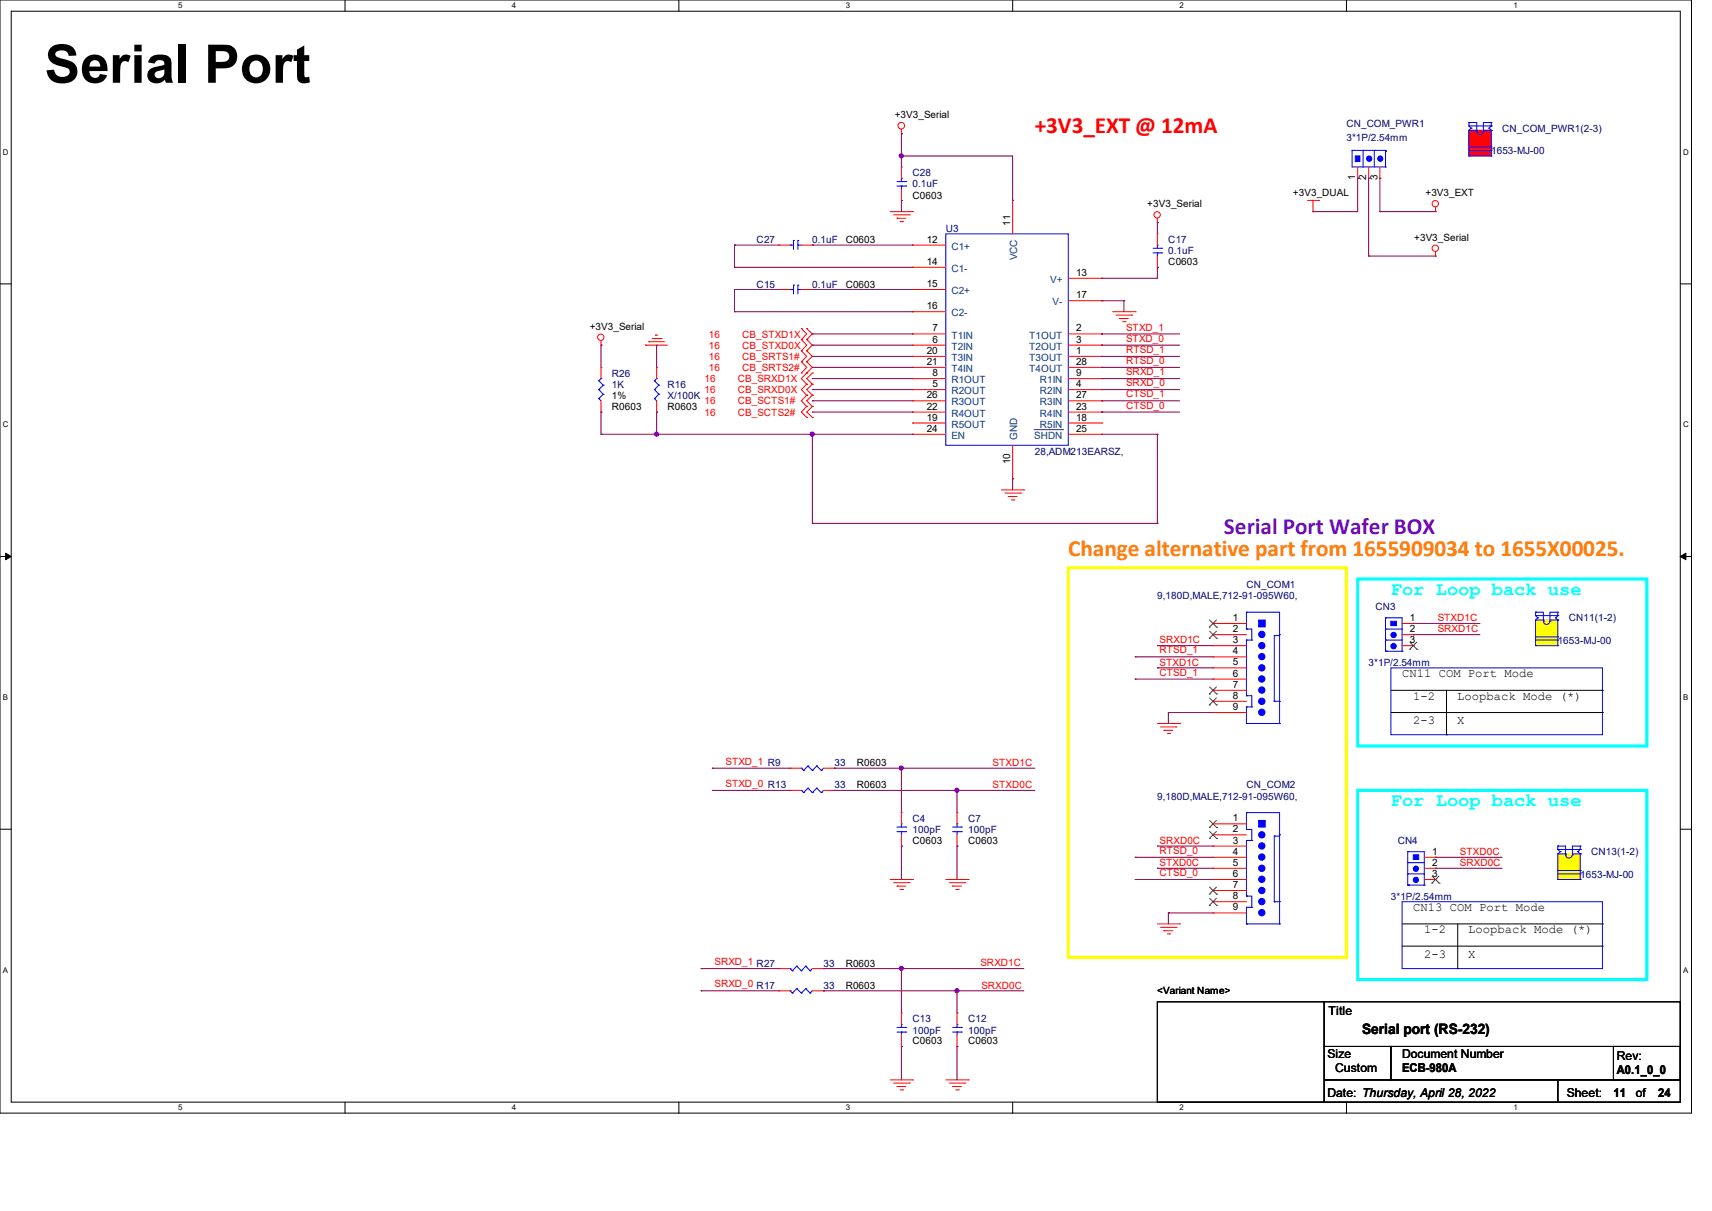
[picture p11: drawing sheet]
<svg xmlns="http://www.w3.org/2000/svg" width="297mm" height="210mm" viewBox="0 0 297 210" stroke-linecap="round" stroke-linejoin="round" font-family="sans-serif">
<path d="M0 0h293.5v193h-293.5zM1.9 1.9h289.6v189.2h-289.6z" fill="none" stroke="#000" stroke-width=".17"/>
<g fill="#fff">
<path d="M30.9 .2h.8v1.5h-.8z"/>
<path d="M30.9 191.3h.8v1.6h-.8z"/>
</g>
<path d="M59.9 0v1.9M59.9 191.1v2" fill="none" stroke="#000" stroke-width=".17"/>
<g fill="#fff">
<path d="M88.8 .2h.8v1.5h-.8z"/>
<path d="M88.8 191.3h.8v1.6h-.8z"/>
</g>
<path d="M117.8 0v1.9M117.8 191.1v2" fill="none" stroke="#000" stroke-width=".17"/>
<g fill="#fff">
<path d="M146.7 .2h.8v1.5h-.8z"/>
<path d="M146.7 191.3h.8v1.6h-.8z"/>
</g>
<path d="M175.7 0v1.9M175.7 191.1v2" fill="none" stroke="#000" stroke-width=".17"/>
<g fill="#fff">
<path d="M204.6 .2h.8v1.5h-.8z"/>
<path d="M204.6 191.3h.8v1.6h-.8z"/>
</g>
<path d="M233.6 0v1.9M233.6 191.1v2" fill="none" stroke="#000" stroke-width=".17"/>
<g fill="#fff">
<path d="M262.6 .2h.7v1.5h-.7z"/>
<path d="M262.6 191.3h.7v1.6h-.7z"/>
<path d="M.5 25.6h1v1.5h-1z"/>
<path d="M292 25.6h1v1.5h-1z"/>
<path d="M.5 72.9h1v1.5h-1z"/>
<path d="M292 72.9h1v1.5h-1z"/>
</g>
<path d="M0 49.2h1.9M291.5 49.2h2" fill="none" stroke="#000" stroke-width=".17"/>
<g fill="#fff">
<path d="M.5 120.1h.9v1.6h-.9z"/>
<path d="M292 120.1h.9v1.6h-.9z"/>
</g>
<path d="M0 96.5h1.9M291.5 96.5h2" fill="none" stroke="#000" stroke-width=".17"/>
<path d="M1 95.9l.9 .6-.9 .6zM291.5 96.5l1-.6v1.2z" fill="#000" stroke="#000" stroke-width=".17"/>
<g fill="#fff">
<path d="M.5 167.4h.9v1.6h-.9z"/>
<path d="M292 167.4h.9v1.6h-.9z"/>
</g>
<g fill="none" stroke="#000" stroke-width=".17">
<path d="M241.3 119.7h36.7M251 119.7v7.7M278 119.7h.1M241.3 123.6h36.7M251 127.4h.1M278 123.6h.1M0 143.8h1.9M291.5 143.8h2M200.8 173.7h28.9v17.4h-28.9zM229.7 173.7h61.8v7.8h-61.8zM243.2 160.2h34.8M243.2 164.1h34.8"/>
<path d="M252.9 168h.1M252.9 160.2v7.8M278 160.2h.1M278 164.1h.1M229.7 181.5h11.6v5.8h-11.6zM229.7 187.3h40.6v3.8h-40.6zM241.3 181.5h50.2v5.8h-50.2zM270.3 187.3h21.2v3.8h-21.2zM279.9 181.5h11.6v5.8h-11.6z"/>
</g>
<g fill="#ff0" stroke="#ff0" stroke-width=".17">
<path d="M266.4 107.5h3.9v4.5h-3.9z" fill-rule="evenodd"/>
<path d="M270.3 148.1h3.9v4.4h-3.9z" fill-rule="evenodd"/>
</g>
<path d="M254.8 22.6h3.9v4.5h-3.9z" fill-rule="evenodd" fill="#f00" stroke="#f00" stroke-width=".17"/>
<path d="M235.5 100.4h50.2v29h-50.2zM235.5 137.1h50.2v32.8h-50.2z" fill="none" stroke="#0ff" stroke-width=".55"/>
<path d="M185.3 98.5h48.3v67.5h-48.3z" fill="none" stroke="#ff0" stroke-width=".55"/>
<g fill="none" stroke="#00f" stroke-width=".17">
<path d="M155.6 31.5h1.5M155.6 32.3h1.5M156.4 30.9h.1M156.4 32.3h.1M156.4 30.9v.6M156.4 32.3v.6M157.1 31.5h.1M157.1 32.3h.1M234.6 26.1h.1M234.6 26.1v2.9h5.8M234.6 26.1h5.8M236.5 26.1h.1"/>
<path d="M236.5 26.1v2.9M238.4 26.1h.1M238.4 26.1v2.9M240.4 29h.1M240.4 26.1h.1M240.4 26.3h.1M240.4 26.1v2.9M254.8 27.1h.1M254.8 22.6h.1M254.8 21.8h.1M254.8 21.3h.1M254.8 26.1h3.9"/>
<path d="M254.8 25.5h3.9M254.8 21.8h3.9M254.8 22.6h1.4M254.8 21.3h1.4v1.5M254.8 27.1h3.9M254.8 21.3v.5M254.8 22.6v4.5M254.8 21.8l.4 .4M255.2 22.2h.1M255.2 22.2l-.4 .4M256.2 22.8a.55 .55 0 0 0 .6 .5 .55 .55 0 0 0 .5-.5M256.2 22.6h.1"/>
<path d="M256.2 22.8h.1M257.3 22.8h.1M257.3 22.6h1.4M258.3 22.2h.1M258.3 22.2l.4 .4M258.7 25.5h.1M258.7 26.1h.1M258.7 21.8h.1M258.7 22.6h.1M258.7 27.1h.1M258.7 21.3h.1M258.7 21.3h-1.4v1.5"/>
<path d="M258.7 21.3v.5M258.7 22.6v4.5M258.7 21.8l-.4 .4M137.1 42.5h.1M137.1 50.2h.1M137.1 42.5h.6M137.1 50.2h.6M137.7 41.7h.1M137.7 49.4h.1M137.7 41.7v1.6M137.7 49.4v1.6M138.4 41.7h.1"/>
<path d="M138.4 42.5h.1M138.4 49.4h.1M138.4 50.2h.1M138.4 42.5h.6M138.4 41.7v1.6M138.4 49.4v1.6M138.4 50.2h.6M164.1 40.6h21.2v36.6h-21.2zM200 43.1h1.5M200 43.9h1.5M200.8 42.5h.1M200.8 43.9h.1"/>
<path d="M200.8 42.5v.6M200.8 43.9v.5M201.5 43.1h.1M201.5 43.9h.1M103.9 66h.1M103.9 69.1h.1M103.9 67.6h.1M103.9 66l.7 .8M103.9 69.1l.4 .4M103.9 67.6l.7 .8M104.3 65.7h.1M104.3 65.7l-.4 .3"/>
<path d="M104.6 68.4h.1M104.6 66.8h.1M104.6 68.4l-.7 .7M104.6 66.8l-.7 .8M113.5 66h.1M113.5 69.1h.1M113.5 67.6h.1M113.5 66l.8 .8M113.5 69.1l.4 .4M113.5 67.6l.8 .8M113.9 65.7h.1M113.9 65.7l-.4 .3"/>
<path d="M114.3 68.4h.1M114.3 66.8h.1M114.3 68.4l-.8 .7M114.3 66.8l-.8 .8M216.2 106.2h.1M216.2 109.1h.1M216.2 111h.1M216.2 111h1M216.2 106.2h5.8v19.3M216.2 109.1h1v1.9M216.2 106.2v2.9M216.2 111v9.6"/>
<path d="M217.2 111h.1M221.1 110.2h.1M221.1 110.2v11.4M221.1 110.2h.9M222 110.1h.1M240.4 107.1h.1M240.4 112.9h.1M240.4 109.1h.1M240.4 111h.1M240.4 111h2.8M240.4 107.1v5.8M240.4 107.1h2.8v5.8"/>
<path d="M240.4 109.1h2.8M240.4 112.9h2.8M240.5 112.9h.1M241.3 115.8h36.7v11.6h-36.7zM243.2 112.9h.1M266.4 112h.1M266.4 107.5h.1M266.4 106.8h.1M266.4 106.2h.1M266.4 110.4h3.9M266.4 111h3.9M266.4 106.8h3.9"/>
<path d="M266.4 107.5h1.4M266.4 106.2h1.4v1.5M266.4 112h3.9M266.4 106.2v.6M266.4 107.5v4.5M266.4 106.8l.4 .3M266.8 107.1h.1M266.8 107.1l-.4 .4M267.8 107.5h.1M267.8 107.7h.1M268.9 107.7a.55 .55 0 0 1-.6 .6 .55 .55 0 0 1-.5-.6M268.9 107.7h.1"/>
<path d="M268.9 107.5h1.4M269.9 107.1h.1M269.9 107.1l.4 .4M270.3 110.4h.1M270.3 111h.1M270.3 106.8h.1M270.3 107.5h.1M270.3 112h.1M270.3 106.2h.1M270.3 106.2h-1.4v1.5M270.3 106.2v.6M270.3 107.5v4.5"/>
<path d="M270.3 106.8l-.4 .3M139 133.2h.1M139 137.1h.1M139 133.2l.4 .4M139 137.1l.4 .4M139.4 133.6h.1M139.4 137.5h.1M140.2 132.8h.1M140.2 136.7h.1M140.2 132.8l-.8 .8M140.2 132.8l.7 .8M140.2 136.7l-.8 .8"/>
<path d="M140.2 136.7l.7 .8M140.9 133.6h.1M140.9 137.5h.1M141.7 132.8h.1M141.7 136.7h.1M141.7 132.8l.8 .8M141.7 132.8l-.8 .8M141.7 136.7l.8 .8M141.7 136.7l-.8 .8M142.5 133.6h.1M142.5 137.5h.1M142.9 133.2l-.4 .4"/>
<path d="M142.9 137.1l-.4 .4M216.2 125.5h.1M216.2 122.6h.1M216.2 120.6h.1M216.2 120.6h1v2M216.2 122.6v2.9M216.2 125.5h5.8M216.2 122.6h1M217.2 122.6h.1M221.1 121.6h.1M221.1 121.6h.9M222 125.5h.1"/>
<path d="M222 121.6h.1M155.6 143.4h1.5M155.6 144.2h1.5M156.4 142.9h.1M156.4 144.2h.1M156.4 142.9v.5M156.4 144.2v.6M157.1 143.4h.1M157.1 144.2h.1M165.3 143.4h1.5M165.3 144.2h1.5M166 142.9h.1"/>
<path d="M166 144.2h.1M166 142.9v.5M166 144.2v.6M166.8 143.4h.1M166.8 144.2h.1M216.2 140.9h.1M216.2 143.8h.1M216.2 145.8h.1M216.2 157.4h.1M216.2 155.4h.1M216.2 140.9h5.8v19.3M216.2 143.8h1v2"/>
<path d="M216.2 145.8h1M216.2 157.4h1M216.2 155.4h1v2M216.2 140.9v2.9M216.2 145.8v9.6M216.2 157.4v2.8M217.2 145.8h.1M217.2 157.4h.1M221.1 145h.1M221.1 156.4h.1M221.1 145h.9M221.1 156.4h.9"/>
<path d="M221.1 145v11.4M222 144.8h.1M222 156.4h.1M243.2 156.4h34.8v11.6h-34.8zM244.2 147.7h.1M244.2 153.5h.1M244.2 149.6h.1M244.2 151.6h.1M244.2 147.7h2.9v5.8M244.2 147.7v5.8M244.2 149.6h2.9M244.2 151.6h2.9"/>
<path d="M244.2 153.5h2.9M244.4 153.5h.1M247.1 153.5h.1M270.3 152.5h.1M270.3 148.1h.1M270.3 147.3h.1M270.3 146.7h.1M270.3 146.7v.6M270.3 148.1v4.4M270.3 151.6h3.9M270.3 151h3.9M270.3 147.3h3.9"/>
<path d="M270.3 148.1h1.3M270.3 146.7h1.3v1.6M270.3 152.5h3.9M270.3 147.3l.4 .4M270.7 147.7h.1M270.7 147.7l-.4 .4M271.6 148.1h.1M271.6 148.3h.1M271.6 148.3a.57 .57 0 0 0 .6 .5 .57 .57 0 0 0 .6-.5M272.8 148.3h.1M272.8 148.1h1.4M273.7 147.7h.1"/>
<path d="M273.7 147.7l.5 .4M274.2 151h.1M274.2 151.6h.1M274.2 147.3h.1M274.2 148.1h.1M274.2 152.5h.1M274.2 146.7h.1M274.2 146.7h-1.4v1.6M274.2 146.7v.6M274.2 148.1v4.4M274.2 147.3l-.5 .4M137.1 168h.1"/>
<path d="M137.1 171.8h.1M137.1 168l.4 .4M137.1 171.8l.4 .4M137.5 168.4h.1M137.5 172.2h.1M138.2 167.6h.1M138.2 171.4h.1M138.2 167.6l-.7 .8M138.2 167.6l.8 .8M138.2 171.4l-.7 .8M138.2 171.4l.8 .8M139 168.4h.1"/>
<path d="M139 172.2h.1M139.8 167.6h.1M139.8 171.4h.1M139.8 167.6l.7 .8M139.8 167.6l-.8 .8M139.8 171.4l.7 .8M139.8 171.4l-.8 .8M140.5 168.4h.1M140.5 172.2h.1M140.9 168l-.4 .4M140.9 171.8l-.4 .4M155.6 178.2h1.5"/>
<path d="M155.6 179h1.5M156.4 177.6h.1M156.4 179h.1M156.4 177.6v.6M156.4 179v.5M157.1 178.2h.1M157.1 179h.1M165.3 178.2h1.5M165.3 179h1.5M166 177.6h.1M166 179h.1M166 177.6v.6"/>
<path d="M166 179v.5M166.8 178.2h.1M166.8 179h.1M216.2 160.2h.1M216.2 160.2h5.8M222 160.2h.1"/>
</g>
<g fill="none" stroke="#f00" stroke-width=".17">
<path d="M154.4 36.7h3.9M155 37.3h2.7M155.6 37.8h.1M155.6 37.8h1.5M156.2 38.4h.4M156.4 23.2h.1M156.4 34.8h.1M156.4 29h.1M156.4 22.4v.8M156.4 29v1.9M156.4 32.9v1.9M156.6 38.4h.1"/>
<path d="M157.7 37.3h.1M158.3 36.7h.1M175.7 34.8h.1M175.7 34.8v5.8M200.8 38.6h.1M200.8 37.8v.8M226.8 34.8h2M227.8 36.7h.1M227.8 34.8v1.9M228.8 34.8h.1M235.5 30.9h.1M235.5 29v1.9"/>
<path d="M237.4 30.9h.1M237.4 29v1.9M239.4 30.9h.1M239.4 29v1.9M249 36.7h.1M249 35.9v.8M104.3 59.9h.1M104.3 59.1v.8M112 59.9h.1M112 59.9h3.8M112.6 59.3h.1M112.6 59.3h2.7"/>
<path d="M113.2 58.7h1.5M113.7 58.1h.1M113.7 58.1h.4M114.7 58.7h.1M135.1 42.5h.1M135.1 50.2h.1M135.1 42.5h2M135.1 50.2h2M139 58.9h.1M139 57h.1M139 57l1 .9-1 1M139 58.9l1 1-1 .9"/>
<path d="M139 42.5h1.9M139 50.2h1.9M140 57h.1M140 58.9h.1M140 57l.9 .9-.9 1M140 58.9l.9 1-.9 .9M140.9 42.5h.1M140.9 50.2h.1M158.3 42.5h.1M158.3 46.4h.1M158.3 50.2h.1M158.3 54.1h.1"/>
<path d="M158.3 57.9h.1M158.3 59.9h.1M158.3 54.1h5.8M158.3 59.9h5.8M158.3 42.5h5.8M158.3 46.4h5.8M158.3 50.2h5.8M158.3 57.9h5.8M185.3 59.9h5.8M185.3 57.9h5.8M185.3 52.2h5.8M185.3 48.3h5.8"/>
<path d="M191.1 59.9h.1M191.1 57.9h.1M191.1 52.2h.1M191.1 48.3h.1M193 54.1h3.9M193.6 54.7h2.7M194.2 55.2h.1M194.2 55.2h1.5M194.8 55.8h.4M195.2 55.8h.1M196.3 54.7h.1M196.9 54.1h.1"/>
<path d="M200.8 46.4h.1M200.8 40.6h.1M200.8 40.6v1.9M200.8 44.4v2M249 44.4h.1M249 43.6v.8M104.3 71.5h.1M104.3 63.7h.1M104.3 63.7v2M104.3 69.5v2M113.9 71.5h.1M113.9 63.7h.1"/>
<path d="M113.9 63.7v2M113.9 69.5v2M139 60.8h.1M139 62.7h.1M139 64.7h.1M139 60.8l1 1-1 .9M139 62.7l1 1-1 1M140 60.8h.1M140 64.7h.1M140 66.6h.1M140 68.5h.1M140 62.7h.1"/>
<path d="M140 70.5h.1M140 72.4h.1M140 64.7l-1 1 1 .9M140 66.6l-1 1 1 .9M140 60.8l.9 1-.9 .9M140 62.7l.9 1-.9 1M140 68.5l-1 1 1 1M140 70.5l-1 1 1 .9M140.9 64.7h.1M140.9 66.6h.1M140.9 68.5h.1M140.9 70.5h.1"/>
<path d="M140.9 72.4h.1M140.9 64.7l-.9 1 .9 .9M140.9 66.6l-.9 1 .9 .9M140.9 68.5l-.9 1 .9 1M140.9 70.5l-.9 1 .9 .9M158.3 61.8h.1M158.3 63.7h.1M158.3 65.7h.1M158.3 67.6h.1M158.3 69.5h.1M158.3 71.5h.1M158.3 73.4h.1"/>
<path d="M158.3 75.3h.1M158.3 61.8h5.8M158.3 63.7h5.8M158.3 65.7h5.8M158.3 67.6h5.8M158.3 69.5h5.8M158.3 71.5h5.8M158.3 73.4h5.8M158.3 75.3h5.8M175.7 77.2v5.8M185.3 61.8h5.8M185.3 63.7h5.8"/>
<path d="M185.3 65.7h5.8M185.3 67.6h5.8M185.3 69.5h5.8M185.3 71.5h5.8M185.3 73.4h5.8M185.3 75.3h5.8M191.1 75.3h.1M191.1 73.4h.1M191.1 71.5h.1M191.1 69.5h.1M191.1 67.6h.1M191.1 65.7h.1"/>
<path d="M191.1 63.7h.1M191.1 61.8h.1M173.7 85h3.9M174.3 85.5h2.7M174.9 86.1h.1M174.9 86.1h1.5M175.5 86.7h.4M175.7 83h.1M175.9 86.7h.1M177 85.5h.1M177.6 85h.1M210.4 108.1h.1"/>
<path d="M210.4 110.1h.1M210.4 112h.1M210.4 113.9h.1M210.4 115.8h.1M210.4 117.8h.1M210.4 119.7h.1M210.4 108.1h5.8M210.4 110.1h5.8M210.4 112h5.8M210.4 113.9h5.8M210.4 115.8h5.8M210.4 117.8h5.8"/>
<path d="M210.4 119.7h5.8M243.2 108.1h2M243.2 110.1h2M243.2 112h2M245.2 108.1h.1M245.2 110.1h.1M245.2 112h.1M137.1 133.2h.1M137.1 137.1h.1M137.1 133.2h1.9M137.1 137.1h1.9M142.9 133.2h1.9"/>
<path d="M142.9 137.1h1.9M144.8 133.2h.1M144.8 137.1h.1M200.8 125.5h3.8M201.3 126.1h2.7M201.9 126.7h.1M201.9 126.7h1.6M202.5 127.2h.4M202.9 127.2h.1M204 126.1h.1M204.6 125.5h.1M210.4 121.6h.1"/>
<path d="M210.4 123.6h.1M210.4 121.6h5.8M210.4 123.6h5.8M154.4 152.5h3.9M155 153.1h2.7M155.6 153.7h.1M155.6 153.7h1.5M156.2 154.3h.4M156.4 146.7h.1M156.4 140.9h.1M156.4 140.9v2M156.4 144.8v1.9"/>
<path d="M156.6 154.3h.1M157.7 153.1h.1M158.3 152.5h.1M164.1 152.5h3.9M164.7 153.1h2.7M165.3 153.7h.1M165.3 153.7h1.5M165.8 154.3h.4M166 146.7h.1M166 140.9h.1M166 140.9v2M166 144.8v1.9"/>
<path d="M166.2 154.3h.1M167.4 153.1h.1M168 152.5h.1M210.4 142.9h.1M210.4 144.8h.1M210.4 146.7h.1M210.4 148.7h.1M210.4 150.6h.1M210.4 152.5h.1M210.4 154.4h.1M210.4 156.4h.1M210.4 158.3h.1"/>
<path d="M210.4 152.5h5.8M210.4 148.7h5.8M210.4 150.6h5.8M210.4 142.9h5.8M210.4 144.8h5.8M210.4 146.7h5.8M210.4 154.4h5.8M210.4 156.4h5.8M210.4 158.3h5.8M247.1 152.5h1.9M247.1 148.7h1.9M247.1 150.6h1.9"/>
<path d="M249 148.7h.1M249 150.6h.1M249 152.5h.1M135.1 168h.1M135.1 171.8h.1M135.1 168h2M135.1 171.8h2M140.9 168h2M140.9 171.8h2M142.9 168h.1M142.9 171.8h.1M156.4 175.7h.1"/>
<path d="M156.4 175.7v1.9M156.4 179.5v2M166 175.7h.1M166 175.7v1.9M166 179.5v2M200.8 160.2h3.8M201.3 160.8h2.7M201.9 161.4h.1M201.9 161.4h1.6M202.5 162h.4M202.9 162h.1M204 160.8h.1"/>
<path d="M204.6 160.2h.1M154.4 187.3h3.9M155 187.8h2.7M155.6 188.4h.1M155.6 188.4h1.5M156.2 189h.4M156.4 181.5h.1M156.6 189h.1M157.7 187.8h.1M158.3 187.3h.1M164.1 187.3h3.9M164.7 187.8h2.7"/>
<path d="M165.3 188.4h.1M165.3 188.4h1.5M165.8 189h.4M166 181.5h.1M166.2 189h.1M167.4 187.8h.1M168 187.3h.1"/>
<circle cx="156.4" cy="21.8" r=".57"/>
<circle cx="200.7" cy="37.3" r=".55"/>
<circle cx="249" cy="35.3" r=".55"/>
<circle cx="104.2" cy="58.5" r=".55"/>
<circle cx="249" cy="43.1" r=".55"/>
</g>
<g fill="#00f" stroke="#00f" stroke-width=".17">
<path d="M235.1 27.1h.8v.9h-.8z" fill-rule="evenodd"/>
<path d="M241.3 107.7h1v.8h-1z" fill-rule="evenodd"/>
<path d="M245.2 148.3h.9v.8h-.9z" fill-rule="evenodd"/>
<path d="M218.4 142.3h1.1v1.1h-1.1z" fill-rule="evenodd"/>
<path d="M218.4 107.5h1.1v1.2h-1.1z" fill-rule="evenodd"/>
<circle cx="237.5" cy="27.5" r=".47"/>
<circle cx="239.4" cy="27.5" r=".46"/>
<circle cx="241.8" cy="110.1" r=".47"/>
<circle cx="241.8" cy="112.1" r=".47"/>
<circle cx="245.6" cy="150.7" r=".46"/>
<circle cx="245.6" cy="152.6" r=".46"/>
<circle cx="218.9" cy="144.8" r=".55"/>
<circle cx="218.9" cy="146.7" r=".55"/>
<circle cx="218.9" cy="148.6" r=".55"/>
<circle cx="218.9" cy="150.6" r=".55"/>
<circle cx="218.9" cy="152.5" r=".55"/>
<circle cx="218.9" cy="154.4" r=".55"/>
<circle cx="218.9" cy="156.4" r=".55"/>
<circle cx="218.9" cy="158.3" r=".55"/>
<circle cx="218.9" cy="110" r=".55"/>
<circle cx="218.9" cy="112" r=".55"/>
<circle cx="218.9" cy="113.9" r=".55"/>
<circle cx="218.9" cy="115.8" r=".55"/>
<circle cx="218.9" cy="117.8" r=".55"/>
<circle cx="218.9" cy="119.7" r=".55"/>
<circle cx="218.9" cy="121.6" r=".55"/>
<circle cx="218.9" cy="123.5" r=".55"/>
</g>
<g fill="none" stroke="#804000" stroke-width=".17">
<path d="M209.8 108.8h.1M209.8 110.7h.1M209.8 107.5l1.3 1.3M209.8 109.5l1.3 1.2M209.8 119.1l1.3 1.3M211 107.5l-1.2 1.3M211 109.5l-1.2 1.2M211 119.1l-1.2 1.3M211.1 108.8h.1M211.1 110.7h.1M244.6 112.6h.1M244.6 111.4l1.2 1.2"/>
<path d="M245.8 111.4l-1.2 1.2M245.8 112.6h.1M209.8 120.4h.1M209.8 122.3h.1M209.8 121l1.3 1.3M211 121l-1.2 1.3M211.1 120.4h.1M211.1 122.3h.1M209.8 143.5h.1M209.8 145.4h.1M209.8 155.1h.1M209.8 157h.1"/>
<path d="M209.8 142.3l1.3 1.2M209.8 144.2l1.3 1.2M209.8 153.8l1.3 1.3M209.8 155.8l1.3 1.2M211 142.3l-1.2 1.2M211 144.2l-1.2 1.2M211 153.8l-1.2 1.3M211 155.8l-1.2 1.2M211.1 143.5h.1M211.1 145.4h.1M211.1 155.1h.1M211.1 157h.1"/>
<path d="M248.4 153.2h.1M248.5 151.9l1.2 1.3M249.6 151.9l-1.2 1.3M249.7 153.2h.1"/>
</g>
<path d="M179.4 74.5h5M184.4 74.5h.1" fill="none" stroke="#004080" stroke-width=".17"/>
<g fill="none" stroke="#800040" stroke-width=".17">
<path d="M156.4 27.1h.1M156.4 23.2h.1M156.4 34.8h.1M156.4 23.2v5.8M156.4 34.8v1.9M156.4 27.1h19.3v7.7M175.7 34.8h.1M200.8 38.6h.1M200.8 38.6v2M227.8 36.7h.1M235.5 30.9h.1M235.5 30.9v5.8h-7.7"/>
<path d="M237.4 30.9h.1M237.4 30.9v13.5M239.4 30.9h.1M239.4 36.7h.1M239.4 36.7h9.6M239.4 30.9v5.8M104.3 59.9h.1M104.3 59.9v3.8M113.9 59.9h.1M113.9 59.9v3.8M127.4 50.2h.1M127.4 54.1h.1"/>
<path d="M127.4 42.5h.1M127.4 46.4h.1M127.4 42.5v3.9M127.4 50.2v3.9M127.4 54.1h30.9M127.4 42.5h7.7M127.4 46.4h30.9M127.4 50.2h7.7M140.9 42.5h.1M140.9 57.9h.1M140.9 59.9h.1M140.9 50.2h.1"/>
<path d="M140.9 59.9h17.4M140.9 57.9h17.4M140.9 42.5h17.4M140.9 50.2h17.4M191.1 52.2h.1M191.1 59.9h.1M191.1 57.9h.1M191.1 48.3h.1M191.1 52.2h3.9M191.1 59.9h13.5M191.1 57.9h13.5M195 52.2h.1"/>
<path d="M195 52.2v1.9M200.8 46.4h.1M200.8 46.4v1.9h-9.7M237.4 44.4h.1M237.4 44.4h11.6M104.3 75.3h.1M104.3 71.5h.1M104.3 75.3h54M104.3 71.5v3.8M113.9 71.5h.1M113.9 71.5v3.8M140.9 65.7h.1"/>
<path d="M140.9 67.6h.1M140.9 75.3h.1M140.9 61.8h.1M140.9 63.7h.1M140.9 69.5h.1M140.9 71.5h.1M140.9 67.6h17.4M140.9 65.7h17.4M140.9 75.3v15.5M140.9 61.8h17.4M140.9 63.7h17.4M140.9 69.5h17.4"/>
<path d="M140.9 71.5h17.4M158.3 75.3h.1M191.1 67.6h.1M191.1 65.7h.1M191.1 71.5h.1M191.1 69.5h.1M191.1 63.7h.1M191.1 61.8h.1M191.1 67.6h13.5M191.1 65.7h13.5M191.1 75.3h9.7M191.1 61.8h13.5"/>
<path d="M191.1 63.7h13.5M191.1 69.5h13.5M191.1 71.5h13.5M200.8 75.3h.1M200.8 75.3v15.5M140.9 90.8h.1M140.9 90.8h59.9M175.7 83h.1M175.7 83v2M200.8 90.8h.1M196.9 117.8h.1M196.9 113.9h.1"/>
<path d="M196.9 117.8h13.5M196.9 113.9h13.5M200.8 112h.1M200.8 115.8h.1M200.8 112h9.6M200.8 115.8h9.6M245.2 108.1h.1M245.2 110.1h.1M245.2 108.1h11.6M245.2 110.1h11.6M123.6 137.1h.1M123.6 133.2h.1"/>
<path d="M123.6 137.1h13.5M123.6 133.2h13.5M144.8 137.1h.1M144.8 133.2h.1M144.8 137.1h34.7M144.8 133.2h34.7M156.4 133.2h.1M156.4 133.2v7.7M166 137.1h.1M166 137.1v3.8M202.7 123.6h.1M202.7 123.6v1.9"/>
<path d="M202.7 123.6h7.7M156.4 146.7h.1M156.4 146.7v5.8M166 146.7h.1M166 146.7v5.8M196.9 152.5h.1M196.9 148.7h.1M196.9 148.7h13.5M196.9 152.5h13.5M200.8 146.7h.1M200.8 150.6h.1M200.8 150.6h9.6"/>
<path d="M200.8 146.7h9.6M202.7 158.3h.1M202.7 158.3v1.9M202.7 158.3h7.7M249 148.7h.1M249 150.6h.1M249 148.7h11.6M249 150.6h11.6M121.6 168h.1M121.6 171.8h.1M121.6 168h13.5M121.6 171.8h13.5"/>
<path d="M142.9 168h.1M142.9 171.8h.1M142.9 168h34.7M142.9 171.8h34.7M156.4 168h.1M156.4 168v7.7M166 171.8h.1M166 171.8v3.9M156.4 181.5h.1M156.4 181.5v5.8M166 181.5h.1M166 181.5v5.8"/>
</g>
<g fill="#f0f" stroke="#f0f" stroke-width=".17">
<circle cx="156.4" cy="27" r=".36"/>
<circle cx="166" cy="137.1" r=".36"/>
<circle cx="156.4" cy="133.2" r=".36"/>
<circle cx="156.4" cy="167.9" r=".36"/>
<circle cx="166" cy="171.8" r=".36"/>
<circle cx="113.9" cy="75.3" r=".36"/>
<circle cx="140.9" cy="75.3" r=".36"/>
</g>
<text font-size="9.2" x="7.7" y="14.4">Serial Port</text>
<text font-size="4" fill="#f00" x="179.5" y="23.1">+3V3_EXT @ 12mA</text>
<text font-size="4" fill="#8000ff" x="212.3" y="92.6">Serial Port Wafer BOX</text>
<text font-size="4" fill="#ff8000" x="185.3" y="96.5">Change alternative part from 1655909034 to 1655X00025.</text>
<g font-size="3.3" fill="#0ff">
<text x="241.3" y="103.1">For Loop back use</text>
<text x="241.3" y="139.8">For Loop back use</text>
</g>
<text font-size="2.5" x="236.3" y="179.4">Serial port (RS-232)</text>
<g font-size="2.1">
<text x="243.2" y="117.5">CN11 COM Port Mode</text>
<text x="245.2" y="121.4">1-2</text>
<text x="245.2" y="125.6">2-3</text>
<text x="252.8" y="121.4">Loopback Mode (*)</text>
<text x="252.8" y="125.6">X</text>
<text x="245.2" y="158">CN13 COM Port Mode</text>
<text x="247.1" y="161.9">1-2</text>
<text x="254.7" y="161.9">Loopback Mode (*)</text>
<text x="247.1" y="166.1">2-3</text>
<text x="254.7" y="166.1">X</text>
<text x="230.5" y="176.1">Title</text>
<text x="230.3" y="183.4">Size</text>
<text x="231.6" y="185.9">Custom</text>
<text x="243.2" y="183.4">Document Number</text>
<text x="243.2" y="186">ECB-980A</text>
<text x="280.5" y="183.8">Rev:</text>
<text x="230.3" y="190.2">Date: Thursday, April 28, 2022</text>
<text x="271.8" y="190.2">Sheet:</text>
<text x="279.9" y="190.2">11</text>
<text x="280.5" y="186.2">A0.1_0_0</text>
<text x="283.8" y="190.2">of</text>
<text x="287.7" y="190.2">24</text>
</g>
<g font-size="1.7">
<text x="155.2" y="20.5">+3V3_Serial</text>
<text x="158.3" y="34.5">C0603</text>
<text x="199" y="36">+3V3_Serial</text>
<text x="224.3" y="34">+3V3_DUAL</text>
<text x="235.1" y="31.3" transform="rotate(-90 235.1 31.3)">1</text>
<text x="237" y="31.3" transform="rotate(-90 237 31.3)">2</text>
<text x="239" y="31.3" transform="rotate(-90 239 31.3)">3</text>
<text x="247.3" y="34">+3V3_EXT</text>
<text x="175.3" y="39.2" transform="rotate(-90 175.3 39.2)">11</text>
<text x="245.4" y="41.8">+3V3_Serial</text>
<text x="146.7" y="42.2">C0603</text>
<text x="160.8" y="42.1">12</text>
<text x="160.8" y="45.9">14</text>
<text x="186.7" y="47.8">13</text>
<text x="202.7" y="46">C0603</text>
<text x="146.7" y="49.9">C0603</text>
<text x="160.8" y="49.8">15</text>
<text x="160.8" y="53.6">16</text>
<text x="186.7" y="51.7">17</text>
<text x="102.3" y="57.2">+3V3_Serial</text>
<text x="161.8" y="57.5">7</text>
<text x="161.8" y="59.4">6</text>
<text x="186.7" y="59.4">3</text>
<text x="186.7" y="57.5">2</text>
<text x="160.8" y="61.4">20</text>
<text x="160.8" y="63.3">21</text>
<text x="161.8" y="65.2">8</text>
<text x="186.7" y="65.2">9</text>
<text x="186.7" y="63.3">28</text>
<text x="186.7" y="61.4">1</text>
<text x="106.2" y="69.2">1%</text>
<text x="106.2" y="71.1">R0603</text>
<text x="115.8" y="71.1">R0603</text>
<text x="160.8" y="69.1">26</text>
<text x="160.8" y="71">22</text>
<text x="161.8" y="67.1">5</text>
<text x="186.7" y="71">23</text>
<text x="186.7" y="69.1">27</text>
<text x="186.7" y="67.1">4</text>
<text x="160.8" y="72.9">19</text>
<text x="160.8" y="74.9">24</text>
<text x="186.7" y="74.9">25</text>
<text x="186.7" y="72.9">18</text>
<text x="175.3" y="80.5" transform="rotate(-90 175.3 80.5)">10</text>
<text x="213.9" y="107.7">1</text>
<text x="244.6" y="107.7">1</text>
<text x="213.9" y="109.6">2</text>
<text x="213.9" y="111.5">3</text>
<text x="213.9" y="113.5">4</text>
<text x="244.6" y="109.6">2</text>
<text x="244.6" y="111.5">3</text>
<text x="213.9" y="115.4">5</text>
<text x="213.9" y="117.3">6</text>
<text x="213.9" y="119.3">7</text>
<text x="213.9" y="121.2">8</text>
<text x="213.9" y="123.1">9</text>
<text x="148.7" y="132.9">R0603</text>
<text x="148.7" y="136.7">R0603</text>
<text x="213.9" y="142.4">1</text>
<text x="158.3" y="146.4">C0603</text>
<text x="168" y="146.4">C0603</text>
<text x="213.9" y="144.4">2</text>
<text x="213.9" y="146.3">3</text>
<text x="213.9" y="148.2">4</text>
<text x="248.4" y="148.2">1</text>
<text x="213.9" y="150.2">5</text>
<text x="213.9" y="152.1">6</text>
<text x="213.9" y="154">7</text>
<text x="213.9" y="156">8</text>
<text x="248.4" y="150.2">2</text>
<text x="248.4" y="152.1">3</text>
<text x="213.9" y="157.9">9</text>
<text x="146.7" y="167.6">R0603</text>
<text x="146.7" y="171.5">R0603</text>
<text x="200.8" y="172.5">&lt;Variant Name&gt;</text>
<text x="158.3" y="181.1">C0603</text>
<text x="168" y="181.1">C0603</text>
</g>
<g font-size="1.7" fill="#000080">
<text x="233.6" y="22.1">CN_COM_PWR1</text>
<text x="260.6" y="22.9">CN_COM_PWR1(2-3)</text>
<text x="233.6" y="24.4">3*1P/2.54mm</text>
<text x="258.7" y="26.7">1653-MJ-00</text>
<text x="158.3" y="30.6">C28</text>
<text x="158.3" y="32.5">0.1uF</text>
<text x="164.1" y="40.2">U3</text>
<text x="131.3" y="42.2">C27</text>
<text x="140.9" y="42.2">0.1uF</text>
<text x="202.7" y="42.2">C17</text>
<text x="202.7" y="44.1">0.1uF</text>
<text x="131.3" y="49.9">C15</text>
<text x="140.9" y="49.9">0.1uF</text>
<text x="106.2" y="65.3">R26</text>
<text x="106.2" y="67.3">1K</text>
<text x="115.8" y="67.3">R16</text>
<text x="115.8" y="69.2">X/100K</text>
<text x="179.5" y="78.8">28,ADM213EARSZ,</text>
<text x="200.8" y="103.9">9,180D,MALE,712-91-095W60,</text>
<text x="216.2" y="102">CN_COM1</text>
<text x="238.6" y="105.9">CN3</text>
<text x="272.2" y="107.8">CN11(1-2)</text>
<text x="270.2" y="111.7">1653-MJ-00</text>
<text x="237.4" y="115.5">3*1P/2.54mm</text>
<text x="144.8" y="132.9">33</text>
<text x="144.8" y="136.7">33</text>
<text x="216.2" y="136.7">CN_COM2</text>
<text x="158.3" y="142.5">C4</text>
<text x="168" y="142.5">C7</text>
<text x="200.8" y="138.7">9,180D,MALE,712-91-095W60,</text>
<text x="158.3" y="144.5">100pF</text>
<text x="168" y="144.5">100pF</text>
<text x="242.5" y="146.4">CN4</text>
<text x="276" y="148.3">CN13(1-2)</text>
<text x="274.1" y="152.2">1653-MJ-00</text>
<text x="241.3" y="156">3*1P/2.54mm</text>
<text x="142.9" y="167.6">33</text>
<text x="142.9" y="171.5">33</text>
<text x="158.3" y="177.3">C13</text>
<text x="158.3" y="179.2">100pF</text>
<text x="168" y="177.3">C12</text>
<text x="168" y="179.2">100pF</text>
</g>
<g font-size="1.7" fill="#004080">
<text x="165.1" y="43.3">C1+</text>
<text x="165.1" y="47.2">C1-</text>
<text x="176.5" y="45.1" transform="rotate(-90 176.5 45.1)">VCC</text>
<text x="165.1" y="51">C2+</text>
<text x="182.2" y="49.1">V+</text>
<text x="182.6" y="53">V-</text>
<text x="165.1" y="54.9">C2-</text>
<text x="165.1" y="58.7">T1IN</text>
<text x="178.6" y="58.7">T1OUT</text>
<text x="165.1" y="60.7">T2IN</text>
<text x="165.1" y="62.6">T3IN</text>
<text x="165.1" y="64.5">T4IN</text>
<text x="178.6" y="64.5">T4OUT</text>
<text x="178.6" y="62.6">T3OUT</text>
<text x="178.6" y="60.7">T2OUT</text>
<text x="165.1" y="66.5">R1OUT</text>
<text x="165.1" y="68.4">R2OUT</text>
<text x="165.1" y="70.3">R3OUT</text>
<text x="180.4" y="70.3">R3IN</text>
<text x="180.4" y="68.4">R2IN</text>
<text x="180.4" y="66.5">R1IN</text>
<text x="165.1" y="72.3">R4OUT</text>
<text x="165.1" y="74.2">R5OUT</text>
<text x="165.1" y="76.1">EN</text>
<text x="176.5" y="76.2" transform="rotate(-90 176.5 76.2)">GND</text>
<text x="179.4" y="76.1">SHDN</text>
<text x="180.4" y="74.2">R5IN</text>
<text x="180.4" y="72.3">R4IN</text>
</g>
<g font-size="1.7" fill="#f00">
<text x="123" y="58.6">16</text>
<text x="128.8" y="58.6">CB_STXD1X</text>
<text x="195.4" y="59.3">STXD_0</text>
<text x="195.4" y="57.3">STXD_1</text>
<text x="123" y="60.5">16</text>
<text x="123" y="62.4">16</text>
<text x="123" y="64.3">16</text>
<text x="128.8" y="60.5">CB_STXD0X</text>
<text x="128.8" y="62.4">CB_SRTS1#</text>
<text x="128.8" y="64.3">CB_SRTS2#</text>
<text x="195.4" y="65.1">SRXD_1</text>
<text x="195.4" y="63.1">RTSD_0</text>
<text x="195.4" y="61.2">RTSD_1</text>
<text x="122.2" y="66.3">16</text>
<text x="122.2" y="68.2">16</text>
<text x="122.2" y="70.1">16</text>
<text x="128" y="66.3">CB_SRXD1X</text>
<text x="128" y="68.2">CB_SRXD0X</text>
<text x="128" y="70.1">CB_SCTS1#</text>
<text x="195.4" y="67">SRXD_0</text>
<text x="195.4" y="70.9">CTSD_0</text>
<text x="195.4" y="68.9">CTSD_1</text>
<text x="122.2" y="72.1">16</text>
<text x="128" y="72.1">CB_SCTS2#</text>
<text x="249.4" y="107.7">STXD1C</text>
<text x="201.2" y="111.6">SRXD1C</text>
<text x="201.2" y="113.3">RTSD_1</text>
<text x="249.4" y="109.7">SRXD1C</text>
<text x="201.2" y="115.4">STXD1C</text>
<text x="201.2" y="117.2">CTSD_1</text>
<text x="125.9" y="136.5">STXD_0 R13</text>
<text x="125.9" y="132.6">STXD_1 R9</text>
<text x="172.2" y="132.8">STXD1C</text>
<text x="172.2" y="136.7">STXD0C</text>
<text x="201.2" y="146.3">SRXD0C</text>
<text x="201.2" y="148.1">RTSD_0</text>
<text x="253.3" y="148.3">STXD0C</text>
<text x="201.2" y="150.2">STXD0C</text>
<text x="201.2" y="151.9">CTSD_0</text>
<text x="253.3" y="150.2">SRXD0C</text>
<text x="123.9" y="167.4">SRXD_1 R27</text>
<text x="170.1" y="167.6">SRXD1C</text>
<text x="123.9" y="171.2">SRXD_0 R17</text>
<text x="170.3" y="171.4">SRXD0C</text>
</g>
<g font-size="1.4">
<text x="30.9" y="1.4">5</text>
<text x="88.8" y="1.4">4</text>
<text x="146.7" y="1.4">3</text>
<text x="204.6" y="1.4">2</text>
<text x="262.6" y="1.4">1</text>
<text x=".5" y="26.8">D</text>
<text x="292" y="26.8">D</text>
<text x=".5" y="74.1">C</text>
<text x="292" y="74.1">C</text>
<text x=".5" y="121.4">B</text>
<text x="292" y="121.4">B</text>
<text x=".5" y="168.7">A</text>
<text x="292" y="168.7">A</text>
<text x="30.9" y="192.6">5</text>
<text x="88.8" y="192.6">4</text>
<text x="146.7" y="192.6">3</text>
<text x="204.6" y="192.6">2</text>
<text x="262.6" y="192.6">1</text>
</g>
</svg>
